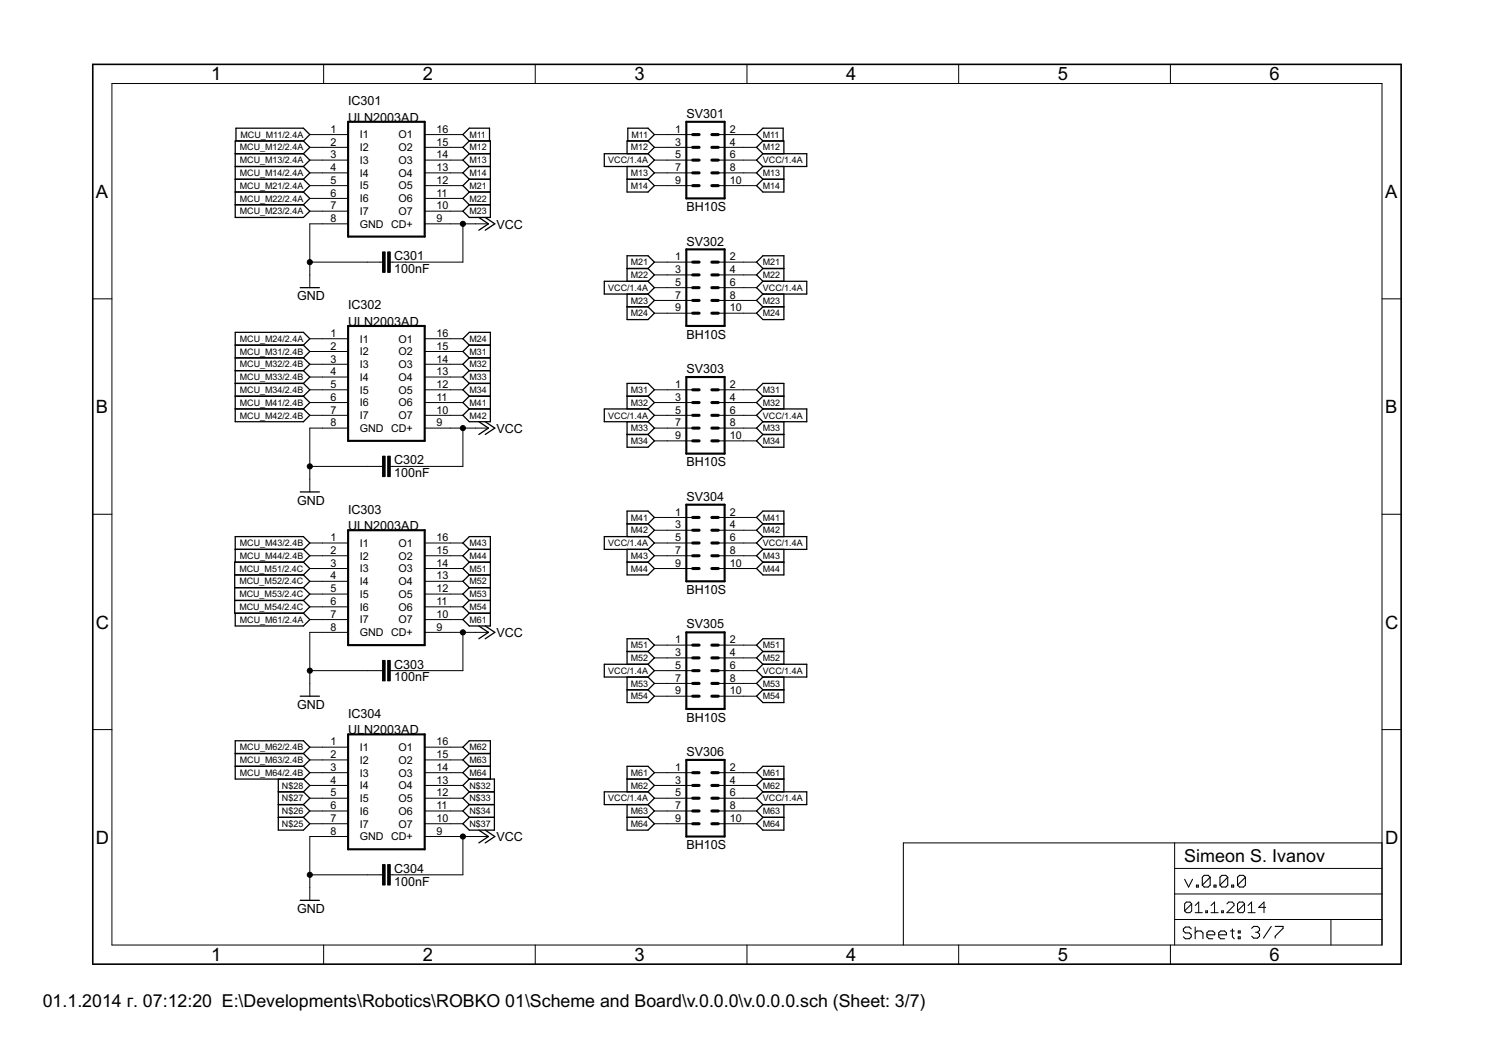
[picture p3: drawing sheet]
<svg xmlns="http://www.w3.org/2000/svg" width="297mm" height="210mm" viewBox="0 0 297 210" stroke-linecap="round" stroke-linejoin="round" font-family="sans-serif">
<g fill="#000" stroke="#000" stroke-width=".25">
<path d="M46.8 28v2.6zM46.8 30.6v2.5zM46.8 33.1v2.6zM46.8 35.7v2.5zM46.9 25.5v2.5zM46.9 28h13.5zM46.9 25.5h13.5zM46.8 30.6h13.6zM46.8 28h13.6zM46.8 33.1h13.6zM46.8 35.7h13.6zM46.8 38.2h13.6z"/>
<path d="M61.6 26.8l-1.2 1.2zM60.4 25.5l1.2 1.3zM61.6 29.3l-1.2 1.3zM60.4 28l1.2 1.3zM61.6 31.9l-1.2 1.2zM60.4 30.6l1.2 1.3zM61.6 34.4l-1.2 1.3zM60.4 33.1l1.2 1.3zM61.6 36.9l-1.2 1.3zM60.4 35.7l1.2 1.2zM61.6 39.5l-1.2 1.2zM60.4 38.2l1.2 1.3z"/>
<path d="M92.1 26.8l1.3-1.3zM92.1 26.8l1.3 1.2zM92.1 29.3l1.3-1.3zM92.1 29.3l1.3 1.3zM92.1 31.9l1.3-1.3zM92.1 31.9l1.3 1.2zM92.1 34.4l1.3-1.3zM92.1 34.4l1.3 1.3zM92.1 36.9l1.3-1.2zM92.1 36.9l1.3 1.3zM92.1 39.5l1.3-1.3zM92.1 39.5l1.3 1.2z"/>
<path d="M93.4 25.5h4zM93.4 28h4zM93.4 28h4.2zM93.4 30.6h4.2zM93.4 33.1h4.2zM93.4 35.7h4.2zM93.4 38.2h4.2zM97.4 25.5v2.5zM97.6 28v2.6zM97.6 30.6v2.5zM97.6 33.1v2.6zM97.6 35.7v2.5z"/>
<path d="M97.6 38.2v2.5zM120.2 30.6v2.5zM124.8 28v2.6zM124.8 33.1v2.6zM124.8 35.7v2.5zM124.9 25.5v2.5zM120.2 33.1h8.7zM120.2 30.6h8.7zM124.9 28h4zM124.9 25.5h4zM124.8 30.6h4.1zM124.8 28h4.1z"/>
<path d="M124.8 35.7h4.1zM124.8 33.1h4.1zM124.8 38.2h4.1zM128.9 33.1l1.3-1.2zM128.9 30.6l1.3 1.3zM130.2 26.8l-1.3 1.2zM128.9 25.5l1.3 1.3zM130.2 29.3l-1.3 1.3zM128.9 28l1.3 1.3zM130.2 34.4l-1.3 1.3zM128.9 33.1l1.3 1.3zM130.2 36.9l-1.3 1.3z"/>
<path d="M128.9 35.7l1.3 1.2zM150.5 31.9l1.3-1.3zM150.5 31.9l1.3 1.2zM150.5 26.8l1.3-1.3zM150.5 26.8l1.3 1.2zM150.5 29.3l1.3-1.3zM150.5 29.3l1.3 1.3zM150.5 34.4l1.3-1.3zM150.5 34.4l1.3 1.3zM150.5 36.9l1.3-1.2zM150.5 36.9l1.3 1.3zM151.8 30.6h8.7z"/>
<path d="M151.8 33.1h8.7zM151.8 25.5h4zM151.8 28h4zM151.8 28h4.2zM151.8 30.6h4.2zM151.8 33.1h4.2zM151.8 35.7h4.2zM151.8 38.2h4.2zM155.8 25.5v2.5zM156 28v2.6zM156 33.1v2.6zM156 35.7v2.5z"/>
<path d="M160.5 30.6v2.5zM46.8 38.2v2.5zM46.8 40.7v2.6zM59.7 57.2h3.8zM46.8 40.7h13.6zM46.8 43.3h13.6zM60.4 43.3l1.2-1.3zM60.4 40.7l1.2 1.3zM92.1 42l1.3-1.3zM92.1 42l1.3 1.3zM93.4 40.7h4.2zM93.4 43.3h4.2z"/>
<path d="M95.3 45.8l1.9-1.3zM96.5 45.8l1.9-1.3zM95.3 43.3l1.9 1.2zM97.6 40.7v2.6zM96.5 43.3l1.9 1.2zM120.2 56v2.5zM124.8 50.9v2.5zM124.8 53.4v2.6zM120.2 58.5h8.7zM120.2 56h8.7zM124.8 53.4h4.1zM124.8 50.9h4.1z"/>
<path d="M124.8 56h4.1zM124.8 58.5h4.1zM130.2 57.2l-1.3 1.3zM128.9 56l1.3 1.2zM130.2 52.2l-1.3 1.2zM128.9 50.9l1.3 1.3zM130.2 54.7l-1.3 1.3zM128.9 53.4l1.3 1.3zM130.2 59.8l-1.3 1.2zM128.9 58.5l1.3 1.3zM150.5 57.2l1.3-1.2zM150.5 57.2l1.3 1.3z"/>
<path d="M150.5 52.2l1.3-1.3zM150.5 52.2l1.3 1.2zM150.5 54.7l1.3-1.3zM150.5 54.7l1.3 1.3zM150.5 59.8l1.3-1.3zM150.5 59.8l1.3 1.2zM151.8 56h8.7zM151.8 58.5h8.7zM151.8 50.9h4.2zM151.8 53.4h4.2zM151.8 56h4.2zM151.8 58.5h4.2z"/>
<path d="M156 50.9v2.5zM156 53.4v2.6zM156 58.5v2.5zM160.5 56v2.5zM46.8 66.1v2.6zM46.8 68.7v2.5zM46.8 71.2v2.5zM46.8 73.7v2.6zM46.8 76.3v2.5zM46.8 68.7h13.6zM46.8 66.1h13.6zM46.8 71.2h13.6z"/>
<path d="M46.8 73.7h13.6zM46.8 76.3h13.6zM46.8 78.8h13.6zM61.6 67.4l-1.2 1.3zM60.4 66.1l1.2 1.3zM61.6 69.9l-1.2 1.3zM60.4 68.7l1.2 1.2zM61.6 72.5l-1.2 1.2zM60.4 71.2l1.2 1.3zM61.6 75l-1.2 1.3zM60.4 73.7l1.2 1.3zM61.6 77.6l-1.2 1.2z"/>
<path d="M60.4 76.3l1.2 1.3zM92.1 72.5l1.3-1.3zM92.1 72.5l1.3 1.2zM92.1 69.9l1.3-1.2zM92.1 69.9l1.3 1.3zM92.1 67.4l1.3-1.3zM92.1 67.4l1.3 1.3zM92.1 75l1.3-1.3zM92.1 75l1.3 1.3zM92.1 77.6l1.3-1.3zM92.1 77.6l1.3 1.2zM93.4 71.2h4.2z"/>
<path d="M93.4 73.7h4.2zM93.4 68.7h4.2zM93.4 66.1h4.2zM93.4 76.3h4.2zM93.4 78.8h4.2zM97.6 71.2v2.5zM97.6 68.7v2.5zM97.6 66.1v2.6zM97.6 73.7v2.6zM97.6 76.3v2.5zM97.6 78.8v2.6zM124.8 58.5v2.5z"/>
<path d="M124.8 76.3v2.5zM124.8 61v2.6zM124.8 61h4.1zM124.8 78.8h4.1zM124.8 76.3h4.1zM124.8 63.6h4.1zM130.2 77.6l-1.3 1.2zM128.9 76.3l1.3 1.3zM130.2 62.3l-1.3 1.3zM128.9 61l1.3 1.3zM150.5 77.6l1.3-1.3zM150.5 77.6l1.3 1.2z"/>
<path d="M150.5 62.3l1.3-1.3zM150.5 62.3l1.3 1.3zM151.8 61h4.2zM151.8 78.8h4.2zM151.8 76.3h4.2zM151.8 63.6h4.2zM156 78.8v2.6zM156 76.3v2.5zM156 61v2.6zM46.8 78.8v2.6zM46.8 81.4v2.5zM59.7 97.9h3.8z"/>
<path d="M46.8 81.4h13.6zM46.8 83.9h13.6zM61.6 80.1l-1.2 1.3zM60.4 78.8l1.2 1.3zM61.6 82.6l-1.2 1.3zM60.4 81.4l1.2 1.2zM92.1 80.1l1.3-1.3zM92.1 80.1l1.3 1.3zM92.1 82.6l1.3-1.2zM92.1 82.6l1.3 1.3zM93.4 81.4h4.2zM93.4 83.9h4.2z"/>
<path d="M95.3 86.4l1.9-1.2zM96.5 86.4l1.9-1.2zM95.3 83.9l1.9 1.3zM97.6 81.4v2.5zM96.5 83.9l1.9 1.3zM120.2 81.4v2.5zM124.8 78.8v2.6zM124.8 83.9v2.5zM124.8 86.4v2.6zM120.2 83.9h8.7zM120.2 81.4h8.7zM124.8 81.4h4.1z"/>
<path d="M124.8 86.4h4.1zM124.8 83.9h4.1zM124.8 89h4.1zM130.2 82.6l-1.3 1.3zM128.9 81.4l1.3 1.2zM130.2 80.1l-1.3 1.3zM128.9 78.8l1.3 1.3zM130.2 85.2l-1.3 1.2zM128.9 83.9l1.3 1.3zM130.2 87.7l-1.3 1.3zM128.9 86.4l1.3 1.3zM150.5 82.6l1.3-1.2z"/>
<path d="M150.5 82.6l1.3 1.3zM150.5 80.1l1.3-1.3zM150.5 80.1l1.3 1.3zM150.5 85.2l1.3-1.3zM150.5 85.2l1.3 1.2zM150.5 87.7l1.3-1.3zM150.5 87.7l1.3 1.3zM151.8 81.4h8.7zM151.8 83.9h8.7zM151.8 81.4h4.2zM151.8 83.9h4.2zM151.8 86.4h4.2z"/>
<path d="M151.8 89h4.2zM156 83.9v2.5zM156 86.4v2.6zM160.5 81.4v2.5zM46.7 111.8v2.6zM46.7 114.4v2.5zM46.7 116.9v2.6zM46.8 106.8v2.5zM46.8 109.3v2.5zM46.8 109.3h13.6zM46.8 106.8h13.6zM46.8 111.8h13.6z"/>
<path d="M46.7 114.4h13.7zM46.7 111.8h13.7zM46.7 116.9h13.7zM46.7 119.5h13.7zM61.6 108l-1.2 1.3zM60.4 106.8l1.2 1.2zM61.6 110.6l-1.2 1.2zM60.4 109.3l1.2 1.3zM61.6 113.1l-1.2 1.3zM60.4 111.8l1.2 1.3zM61.6 115.7l-1.2 1.2zM60.4 114.4l1.2 1.3z"/>
<path d="M61.6 118.2l-1.2 1.3zM60.4 116.9l1.2 1.3zM92.1 108l1.3-1.2zM92.1 108l1.3 1.3zM92.1 110.6l1.3-1.3zM92.1 110.6l1.3 1.2zM92.1 113.1l1.3-1.3zM92.1 113.1l1.3 1.3zM92.1 115.7l1.3-1.3zM92.1 115.7l1.3 1.2zM92.1 118.2l1.3-1.3zM92.1 118.2l1.3 1.3z"/>
<path d="M93.4 106.8h4.2zM93.4 109.3h4.2zM93.4 111.8h4.2zM93.4 114.4h4.2zM93.4 116.9h4.2zM93.4 119.5h4.2zM97.6 106.8v2.5zM97.6 109.3v2.5zM97.6 111.8v2.6zM97.6 114.4v2.5zM97.6 116.9v2.6zM97.6 119.5v2.5z"/>
<path d="M120.2 106.8v2.5zM124.8 101.7v2.5zM124.8 104.2v2.6zM124.8 109.3v2.5zM124.8 111.8v2.6zM120.2 109.3h8.7zM120.2 106.8h8.7zM124.8 104.2h4.1zM124.8 101.7h4.1zM124.8 106.8h4.1zM124.8 111.8h4.1zM124.8 109.3h4.1z"/>
<path d="M124.8 114.4h4.1zM130.2 108l-1.3 1.3zM128.9 106.8l1.3 1.2zM130.2 103l-1.3 1.2zM128.9 101.7l1.3 1.3zM130.2 105.5l-1.3 1.3zM128.9 104.2l1.3 1.3zM130.2 110.6l-1.3 1.2zM128.9 109.3l1.3 1.3zM130.2 113.1l-1.3 1.3zM128.9 111.8l1.3 1.3zM150.5 108l1.3-1.2z"/>
<path d="M150.5 108l1.3 1.3zM150.5 103l1.3-1.3zM150.5 103l1.3 1.2zM150.5 105.5l1.3-1.3zM150.5 105.5l1.3 1.3zM150.5 110.6l1.3-1.3zM150.5 110.6l1.3 1.2zM150.5 113.1l1.3-1.3zM150.5 113.1l1.3 1.3zM151.8 106.8h8.7zM151.8 109.3h8.7zM151.8 101.7h4.2z"/>
<path d="M151.8 104.2h4.2zM151.8 106.8h4.2zM151.8 109.3h4.2zM151.8 111.8h4.2zM151.8 114.4h4.2zM156 101.7v2.5zM156 104.2v2.6zM156 109.3v2.5zM156 111.8v2.6zM160.5 106.8v2.5zM46.7 119.5v2.5zM46.8 122v2.5z"/>
<path d="M59.7 138.5h3.8zM46.7 122h13.7zM46.8 124.5h13.6zM46.8 122h13.6zM61.6 120.7l-1.2 1.3zM60.4 119.5l1.2 1.2zM61.6 123.3l-1.2 1.2zM60.4 122l1.2 1.3zM92.1 120.7l1.3-1.2zM92.1 120.7l1.3 1.3zM92.1 123.3l1.3-1.3zM92.1 123.3l1.3 1.2z"/>
<path d="M93.4 122h4.2zM93.4 124.5h4.2zM95.3 127.1l1.9-1.3zM96.5 127.1l1.9-1.3zM95.3 124.5l1.9 1.3zM97.6 122v2.5zM96.5 124.5l1.9 1.3zM120.2 132.2v2.5zM124.8 127.1v2.5zM124.8 129.6v2.6zM124.8 134.7v2.5zM124.8 137.2v2.6z"/>
<path d="M120.2 134.7h8.7zM120.2 132.2h8.7zM124.8 129.6h4.1zM124.8 127.1h4.1zM124.8 132.2h4.1zM124.8 137.2h4.1zM124.8 134.7h4.1zM124.8 139.8h4.1zM130.2 133.4l-1.3 1.3zM128.9 132.2l1.3 1.2zM130.2 128.4l-1.3 1.2zM128.9 127.1l1.3 1.3z"/>
<path d="M130.2 130.9l-1.3 1.3zM128.9 129.6l1.3 1.3zM130.2 136l-1.3 1.2zM128.9 134.7l1.3 1.3zM130.2 138.5l-1.3 1.3zM128.9 137.2l1.3 1.3zM150.5 133.4l1.3-1.2zM150.5 133.4l1.3 1.3zM150.5 128.4l1.3-1.3zM150.5 128.4l1.3 1.2zM150.5 130.9l1.3-1.3zM150.5 130.9l1.3 1.3z"/>
<path d="M150.5 136l1.3-1.3zM150.5 136l1.3 1.2zM150.5 138.5l1.3-1.3zM150.5 138.5l1.3 1.3zM151.8 132.2h8.7zM151.8 134.7h8.7zM151.8 127.1h4.2zM151.8 129.6h4.2zM151.8 132.2h4.2zM151.8 134.7h4.2zM151.8 137.2h4.2zM151.8 139.8h4.2z"/>
<path d="M156 127.1v2.5zM156 129.6v2.6zM156 134.7v2.5zM156 137.2v2.6zM160.5 132.2v2.5zM46.8 152.5v2.5zM46.8 149.9v2.6zM46.8 147.4v2.5zM55.4 155v2.5zM55.4 157.5h5zM55.4 155h5zM46.8 155h13.6z"/>
<path d="M46.8 152.5h13.6zM46.8 149.9h13.6zM46.8 147.4h13.6zM61.6 158.8l-1.2 1.3zM60.4 157.5l1.2 1.3zM61.6 156.3l-1.2 1.2zM60.4 155l1.2 1.3zM61.6 153.7l-1.2 1.3zM60.4 152.5l1.2 1.2zM61.6 151.2l-1.2 1.3zM60.4 149.9l1.2 1.3zM61.6 148.7l-1.2 1.2z"/>
<path d="M60.4 147.4l1.2 1.3zM92.1 148.7l1.3-1.3zM92.1 148.7l1.3 1.2zM92.1 151.2l1.3-1.3zM92.1 151.2l1.3 1.3zM92.1 153.7l1.3-1.2zM92.1 153.7l1.3 1.3zM92.1 156.3l1.3-1.3zM92.1 156.3l1.3 1.2zM92.1 158.8l1.3-1.3zM92.1 158.8l1.3 1.3zM93.4 147.4h4.2z"/>
<path d="M93.4 149.9h4.2zM93.4 152.5h4.2zM93.4 155h4.2zM93.4 155h5zM93.4 157.5h5zM97.6 147.4v2.5zM97.6 149.9v2.6zM97.6 152.5v2.5zM98.4 155v2.5zM98.4 157.5v2.6zM124.8 152.5v2.5zM124.8 155v2.5z"/>
<path d="M120.2 157.5h8.7zM124.8 155h4.1zM124.8 152.5h4.1zM124.8 157.5h4.1zM130.2 158.8l-1.3 1.3zM128.9 157.5l1.3 1.3zM130.2 153.7l-1.3 1.3zM128.9 152.5l1.3 1.2zM130.2 156.3l-1.3 1.2zM128.9 155l1.3 1.3zM150.5 158.8l1.3-1.3zM150.5 158.8l1.3 1.3z"/>
<path d="M150.5 153.7l1.3-1.2zM150.5 153.7l1.3 1.3zM150.5 156.3l1.3-1.3zM150.5 156.3l1.3 1.2zM151.8 157.5h8.7zM151.8 152.5h4.2zM151.8 155h4.2zM151.8 157.5h4.2zM156 152.5v2.5zM156 155v2.5zM160.5 157.5v2.6zM55.4 162.6v2.6z"/>
<path d="M55.4 160.1v2.5zM55.4 157.5v2.6zM59.7 179.1h3.8zM55.4 165.2h5zM55.4 162.6h5zM55.4 160.1h5zM61.6 163.9l-1.2 1.3zM60.4 162.6l1.2 1.3zM61.6 161.4l-1.2 1.2zM60.4 160.1l1.2 1.3zM92.1 161.4l1.3-1.3zM92.1 161.4l1.3 1.2z"/>
<path d="M92.1 163.9l1.3-1.3zM92.1 163.9l1.3 1.3zM93.4 160.1h5zM93.4 162.6h5zM93.4 165.2h5zM95.3 167.7l1.9-1.3zM96.5 167.7l1.9-1.3zM95.3 165.2l1.9 1.2zM98.4 160.1v2.5zM98.4 162.6v2.6zM96.5 165.2l1.9 1.2zM120.2 157.5v2.6z"/>
<path d="M124.8 160.1v2.5zM124.8 162.6v2.6zM120.2 160.1h8.7zM124.8 162.6h4.1zM124.8 160.1h4.1zM124.8 165.2h4.1zM130.2 161.4l-1.3 1.2zM128.9 160.1l1.3 1.3zM130.2 163.9l-1.3 1.3zM128.9 162.6l1.3 1.3zM150.5 161.4l1.3-1.3zM150.5 161.4l1.3 1.2z"/>
<path d="M150.5 163.9l1.3-1.3zM150.5 163.9l1.3 1.3zM151.8 160.1h8.7zM151.8 160.1h4.2zM151.8 162.6h4.2zM151.8 165.2h4.2zM156 160.1v2.5zM156 162.6v2.6z"/>
</g>
<g fill="#000" stroke="#000" stroke-width=".2">
<path d="M22.3 16.6v171.4zM64.4 12.8v3.8zM106.5 12.8v3.8zM148.6 12.8v3.8zM190.7 12.8v3.8zM232.9 12.8v3.8zM22.3 16.6h252.7zM61.6 29.3h2.6zM61.6 31.9h2.6zM61.6 34.4h2.6zM61.6 36.9h2.6zM61.6 39.5h2.6z"/>
<path d="M64.2 26.8h5.1zM64.2 29.3h5.1zM64.2 31.9h5.1zM64.2 34.4h5.1zM64.2 36.9h5.1zM64.2 39.5h5.1zM61.6 26.8h2.6zM84.5 26.8h5.1zM84.5 29.3h5.1zM84.5 31.9h5.1zM84.5 34.4h5.1zM84.5 36.9h5.1z"/>
<path d="M84.5 39.5h5.1zM89.6 26.8h2.5zM89.6 29.3h2.5zM89.6 31.9h2.5zM89.6 34.4h2.5zM89.6 36.9h2.5zM89.6 39.5h2.5zM130.2 31.9h2.5zM130.2 26.8h2.5zM130.2 29.3h2.5zM130.2 34.4h2.5zM130.2 36.9h2.5z"/>
<path d="M132.7 26.8h5.1zM132.7 29.3h5.1zM132.7 31.9h5.1zM132.7 34.4h5.1zM132.7 36.9h5.1zM142.9 26.8h5.1zM142.9 29.3h5.1zM142.9 31.9h5.1zM142.9 34.4h5.1zM142.9 36.9h5.1zM148 31.9h2.5zM148 26.8h2.5z"/>
<path d="M148 29.3h2.5zM148 34.4h2.5zM148 36.9h2.5zM18.5 59.5h3.8zM61.6 54.7v2.5zM61.6 52.2v2.5zM61.6 44.5v7.7zM61.6 44.5h2.6zM61.6 42h2.6zM64.2 42h5.1zM64.2 44.5h5.1zM73.1 52.2h2.5z"/>
<path d="M61.6 52.2h11.5zM75.6 52.2h.5zM77.6 52.2h.5zM78.1 52.2h2.6zM80.7 52.2h11.4zM84.5 42h5.1zM84.5 44.5h5.1zM89.6 44.5h2.5zM92.1 44.5v7.7zM89.6 42h2.5zM94.6 44.5h2.6zM92.1 44.5h2.5z"/>
<path d="M130.2 57.2h2.5zM130.2 52.2h2.5zM130.2 54.7h2.5zM130.2 59.8h2.5zM132.7 52.2h5.1zM132.7 54.7h5.1zM132.7 57.2h5.1zM132.7 59.8h5.1zM142.9 52.2h5.1zM142.9 54.7h5.1zM142.9 57.2h5.1zM142.9 59.8h5.1z"/>
<path d="M148 57.2h2.5zM148 52.2h2.5zM148 54.7h2.5zM148 59.8h2.5zM275 59.5h3.8zM61.6 67.4h2.6zM61.6 69.9h2.6zM61.6 72.5h2.6zM61.6 75h2.6zM61.6 77.6h2.6zM64.2 67.4h5.1zM64.2 69.9h5.1z"/>
<path d="M64.2 72.5h5.1zM64.2 75h5.1zM64.2 77.6h5.1zM84.5 67.4h5.1zM84.5 69.9h5.1zM84.5 72.5h5.1zM84.5 75h5.1zM84.5 77.6h5.1zM89.6 72.5h2.5zM89.6 69.9h2.5zM89.6 67.4h2.5zM89.6 75h2.5z"/>
<path d="M89.6 77.6h2.5zM130.2 77.6h2.5zM130.2 62.3h2.5zM132.7 62.3h5.1zM132.7 77.6h5.1zM142.9 62.3h5.1zM142.9 77.6h5.1zM148 77.6h2.5zM148 62.3h2.5zM61.6 95.3v2.6zM61.6 92.8v2.5zM61.6 85.2v7.6z"/>
<path d="M61.6 85.2h2.6zM61.6 80.1h2.6zM61.6 82.6h2.6zM64.2 80.1h5.1zM64.2 82.6h5.1zM64.2 85.2h5.1zM73.1 92.8h2.5zM61.6 92.8h11.5zM75.6 92.8h.5zM77.6 92.8h.5zM78.1 92.8h2.6zM80.7 92.8h11.4z"/>
<path d="M84.5 80.1h5.1zM84.5 82.6h5.1zM84.5 85.2h5.1zM89.6 85.2h2.5zM92.1 85.2v7.6zM89.6 80.1h2.5zM89.6 82.6h2.5zM94.6 85.2h2.6zM92.1 85.2h2.5zM130.2 82.6h2.5zM130.2 80.1h2.5zM130.2 85.2h2.5z"/>
<path d="M130.2 87.7h2.5zM132.7 80.1h5.1zM132.7 82.6h5.1zM132.7 85.2h5.1zM132.7 87.7h5.1zM142.9 80.1h5.1zM142.9 82.6h5.1zM142.9 85.2h5.1zM142.9 87.7h5.1zM148 82.6h2.5zM148 80.1h2.5zM148 85.2h2.5z"/>
<path d="M148 87.7h2.5zM18.5 102.3h3.8zM61.6 108h2.6zM61.6 110.6h2.6zM61.6 113.1h2.6zM61.6 115.7h2.6zM61.6 118.2h2.6zM64.2 108h5.1zM64.2 110.6h5.1zM64.2 113.1h5.1zM64.2 115.7h5.1zM64.2 118.2h5.1z"/>
<path d="M84.5 108h5.1zM84.5 110.6h5.1zM84.5 113.1h5.1zM84.5 115.7h5.1zM84.5 118.2h5.1zM89.6 108h2.5zM89.6 110.6h2.5zM89.6 113.1h2.5zM89.6 115.7h2.5zM89.6 118.2h2.5zM130.2 108h2.5zM130.2 103h2.5z"/>
<path d="M130.2 105.5h2.5zM130.2 110.6h2.5zM130.2 113.1h2.5zM132.7 103h5.1zM132.7 105.5h5.1zM132.7 108h5.1zM132.7 110.6h5.1zM132.7 113.1h5.1zM142.9 103h5.1zM142.9 105.5h5.1zM142.9 108h5.1zM142.9 110.6h5.1z"/>
<path d="M142.9 113.1h5.1zM148 108h2.5zM148 103h2.5zM148 105.5h2.5zM148 110.6h2.5zM148 113.1h2.5zM275 102.3h3.8zM61.6 136v2.5zM61.6 133.4v2.6zM61.6 125.8v7.6zM61.6 125.8h2.6zM61.6 120.7h2.6z"/>
<path d="M61.6 123.3h2.6zM64.2 120.7h5.1zM64.2 123.3h5.1zM64.2 125.8h5.1zM73.1 133.4h2.5zM61.6 133.4h11.5zM75.6 133.4h.5zM77.6 133.4h.5zM78.1 133.4h2.6zM80.7 133.4h11.4zM84.5 120.7h5.1zM84.5 123.3h5.1z"/>
<path d="M84.5 125.8h5.1zM89.6 125.8h2.5zM92.1 125.8v7.6zM89.6 120.7h2.5zM89.6 123.3h2.5zM94.6 125.8h2.6zM92.1 125.8h2.5zM130.2 133.4h2.5zM130.2 128.4h2.5zM130.2 130.9h2.5zM130.2 136h2.5zM130.2 138.5h2.5z"/>
<path d="M132.7 128.4h5.1zM132.7 130.9h5.1zM132.7 133.4h5.1zM132.7 136h5.1zM132.7 138.5h5.1zM142.9 128.4h5.1zM142.9 130.9h5.1zM142.9 133.4h5.1zM142.9 136h5.1zM142.9 138.5h5.1zM148 133.4h2.5zM148 128.4h2.5z"/>
<path d="M148 130.9h2.5zM148 136h2.5zM148 138.5h2.5zM18.5 145.2h3.8zM61.6 158.8h2.6zM61.6 156.3h2.6zM61.6 153.7h2.6zM61.6 151.2h2.6zM61.6 148.7h2.6zM64.2 148.7h5.1zM64.2 151.2h5.1zM64.2 153.7h5.1z"/>
<path d="M64.2 156.3h5.1zM64.2 158.8h5.1zM84.5 148.7h5.1zM84.5 151.2h5.1zM84.5 153.7h5.1zM84.5 156.3h5.1zM84.5 158.8h5.1zM89.6 148.7h2.5zM89.6 151.2h2.5zM89.6 153.7h2.5zM89.6 156.3h2.5zM89.6 158.8h2.5z"/>
<path d="M130.2 158.8h2.5zM130.2 153.7h2.5zM130.2 156.3h2.5zM132.7 153.7h5.1zM132.7 156.3h5.1zM132.7 158.8h5.1zM142.9 153.7h5.1zM142.9 156.3h5.1zM142.9 158.8h5.1zM148 158.8h2.5zM148 153.7h2.5zM148 156.3h2.5z"/>
<path d="M275 145.2h3.8zM61.6 176.6v2.5zM61.6 174.1v2.5zM61.6 166.4v7.7zM61.6 166.4h2.6zM61.6 163.9h2.6zM61.6 161.4h2.6zM64.2 161.4h5.1zM64.2 163.9h5.1zM64.2 166.4h5.1zM73.1 174.1h2.5zM61.6 174.1h11.5z"/>
<path d="M75.6 174.1h.5zM77.6 174.1h.5zM78.1 174.1h2.6zM80.7 174.1h11.4zM84.5 161.4h5.1zM84.5 163.9h5.1zM84.5 166.4h5.1zM89.6 166.4h2.5zM92.1 166.4v7.7zM89.6 161.4h2.5zM89.6 163.9h2.5zM94.6 166.4h2.6z"/>
<path d="M92.1 166.4h2.5zM130.2 161.4h2.5zM130.2 163.9h2.5zM132.7 161.4h5.1zM132.7 163.9h5.1zM142.9 161.4h5.1zM142.9 163.9h5.1zM148 161.4h2.5zM148 163.9h2.5zM179.7 167.7h54zM233.7 167.7h41.3zM233.7 177.9h41.3z"/>
<path d="M233.7 172.8v5.1zM233.7 172.8h41.3zM233.7 167.7v5.1zM236 179.5l-.3 .3zM236 179.5h.7zM236.7 179.5l.4 .3zM237.1 179.8v1.4zM238.5 179.5v2.1zM241.6 179.5v2.1zM244.5 179.5l-.4 .3zM244.5 179.5h.7zM245.2 179.5l.3 .3z"/>
<path d="M246.5 179.5l-.3 .3zM246.5 179.5h.8zM247.3 179.5l.3 .3zM247.6 179.8v1.4zM249 179.5v2.1zM251.5 179.5l-1.1 1zM275 172.8v5.1zM275 167.7v5.1zM22.3 188h252.7zM64.4 188v3.8zM106.5 188v3.8zM148.6 188v3.8z"/>
<path d="M179.7 167.7v20.3zM190.7 188v3.8zM232.9 188v3.8zM233.7 182.9v5.1zM233.7 177.9v5zM235.7 179.8v1.4zM235.7 181.2l1.4-1.4zM235.7 181.2l.3 .4zM236 181.6h.7zM237.1 181.2l-.4 .4zM237.8 180.2l.7-.7zM237.8 181.6h1.4z"/>
<path d="M239.9 181.2v.4zM239.9 181.2h.3zM240.2 181.2v.4zM239.9 181.6h.3zM240.9 180.2l.7-.7zM240.9 181.6h1.5zM243.1 181.2v.4zM243.1 181.2h.3zM243.4 181.2v.4zM243.1 181.6h.3zM244.1 181.6l1.4-1.4zM244.1 181.6h1.4z"/>
<path d="M245.5 179.8v.4zM246.2 179.8v1.4zM246.2 181.2l1.4-1.4zM246.2 181.2l.3 .4zM246.5 181.6h.8zM247.6 181.2l-.3 .4zM248.3 180.2l.7-.7zM248.3 181.6h1.4zM250.4 180.5h1.4zM251.5 179.5v2.1zM264.8 182.9v5.1zM264.8 182.9h10.2z"/>
<path d="M233.7 182.9h31.1zM275 182.9v5.1zM275 177.9v5zM275 16.6v171.4z"/>
<circle cx="61.6" cy="52.2" r=".51"/>
<circle cx="92.1" cy="44.5" r=".51"/>
<circle cx="61.6" cy="92.8" r=".51"/>
<circle cx="92.1" cy="85.2" r=".51"/>
<circle cx="61.6" cy="133.4" r=".51"/>
<circle cx="92.1" cy="125.8" r=".51"/>
<circle cx="61.6" cy="174.1" r=".51"/>
<circle cx="92.1" cy="166.4" r=".51"/>
</g>
<g fill="#000" stroke="#000" stroke-width=".21">
<path d="M235.7 174.9l.8 1.6zM237.3 174.9l-.8 1.6zM238 176.1v.4zM238 176.1h.4zM238.4 176.1v.4zM238 176.5h.4zM239.2 174.5v1.6zM239.2 174.5l.4-.3zM239.2 176.1l1.6-1.6zM239.6 174.2h.8zM239.2 176.1l.4 .4zM240.4 174.2l.4 .3z"/>
<path d="M239.6 176.5h.8zM240.8 174.5v1.6zM240.4 176.5l.4-.4zM241.5 176.1v.4zM241.5 176.1h.4zM241.9 176.1v.4zM241.5 176.5h.4zM242.7 174.5v1.6zM242.7 174.5l.4-.3zM244.3 174.5l-1.6 1.6zM243.1 174.2h.8zM242.7 176.1l.4 .4z"/>
<path d="M243.9 174.2l.4 .3zM243.1 176.5h.8zM244.3 174.5v1.6zM244.3 176.1l-.4 .4zM245 176.1v.4zM245 176.1h.4zM245.4 176.1v.4zM245 176.5h.4zM246.2 174.5v1.6zM246.2 174.5l.4-.3zM246.2 176.1l1.6-1.6zM246.6 174.2h.8z"/>
<path d="M246.2 176.1l.4 .4zM247.4 174.2l.4 .3zM246.6 176.5h.8zM247.8 174.5v1.6zM247.8 176.1l-.4 .4zM235.4 184.8v.4zM235.4 185.2l.4 .4zM235.4 184.8l.4-.4zM235.8 185.6h.8zM235.4 186.4l.4 .4zM235.8 184.4h.8zM236.6 185.6l.4 .4z"/>
<path d="M235.8 186.8h.8zM236.6 184.4l.4 .4zM237 186v.4zM237 186.4l-.4 .4zM237.8 184.4v2.4zM237.8 185.6l.4-.4zM238.2 185.2h.8zM239 185.2l.3 .4zM239.3 185.6v1.2zM240.1 185.6v.8zM240.1 185.6l.4-.4zM240.1 186.4l.4 .4z"/>
<path d="M240.5 185.2h.8zM240.5 186.8h.8zM241.3 185.2l.4 .4zM241.7 185.6v.4zM240.1 186h1.6zM242.5 185.6v.8zM242.5 185.6l.3-.4zM242.5 186.4l.3 .4zM242.8 185.2h.8zM242.8 186.8h.8zM243.6 185.2l.4 .4zM244 185.6v.4z"/>
<path d="M242.5 186h1.5zM244.8 185.2h.8zM245.2 184.8v1.6zM245.2 186.4l.4 .4zM246.4 185.2h.3zM246.4 185.2v.4zM246.4 186.4h.3zM246.4 186.4v.4zM246.7 185.2v.4zM246.4 185.6h.3zM246.7 186.4v.4zM246.4 186.8h.3z"/>
<path d="M249 184.7l.4-.4zM249.4 184.3h.8zM249 186.3l.4 .3zM250.2 184.3l.4 .4zM249.8 185.5h.4zM250.2 185.5l.4 .4zM249.4 186.6h.8zM250.6 184.7v.4zM250.2 185.5l.4-.4zM250.6 185.9v.4zM250.2 186.6l.4-.3zM252.9 184.3l-1.5 2.3z"/>
<path d="M253.7 184.3h1.6zM253.7 186.3v.3zM255.3 184.3v.4zM255.3 184.7l-1.6 1.6z"/>
</g>
<path d="M18.5 12.8v179zM18.5 12.8h260.3zM18.5 191.8h260.3zM278.8 12.8v179z" fill="#000" stroke="#000" stroke-width=".32"/>
<g fill="#000" stroke="#000" stroke-width=".42">
<path d="M69.3 24.2h15.2zM69.3 24.2v22.9zM136.5 24.2h7.7zM136.5 24.2v15.3zM144.2 24.2v15.3zM136.5 39.5h7.7zM84.5 24.2v22.9zM69.3 47.1h15.2zM136.5 49.6h7.7zM136.5 49.6v15.3zM69.3 64.9h15.2zM69.3 64.9v22.8z"/>
<path d="M136.5 75h7.7zM136.5 75v15.3zM144.2 49.6v15.3zM136.5 64.9h7.7zM84.5 64.9v22.8zM69.3 87.7h15.2zM144.2 75v15.3zM136.5 90.3h7.7zM69.3 105.5h15.2zM69.3 105.5v22.9zM136.5 100.4h7.7zM136.5 100.4v15.3z"/>
<path d="M144.2 100.4v15.3zM136.5 115.7h7.7zM84.5 105.5v22.9zM69.3 128.4h15.2zM136.5 125.8h7.7zM136.5 125.8v15.3zM69.3 146.1h15.2zM69.3 146.1v22.9zM136.5 151.2h7.7zM136.5 151.2v15.2zM144.2 125.8v15.3zM136.5 141.1h7.7z"/>
<path d="M84.5 146.1v22.9zM69.3 169h15.2zM144.2 151.2v15.2zM136.5 166.4h7.7z"/>
</g>
<path d="M76.1 50.1h.5v4.1h-.5zM77.1 50.1h.5v4.1h-.5zM76.1 90.8h.5v4h-.5zM77.1 90.8h.5v4h-.5zM76.1 131.4h.5v4.1h-.5zM77.1 131.4h.5v4.1h-.5zM76.1 172h.5v4.1h-.5zM77.1 172h.5v4.1h-.5z" fill="#000" stroke="#000" stroke-width=".2"/>
<g fill="#000" stroke="#000" stroke-width=".61">
<path d="M137.8 36.9h1.3zM137.8 34.4h1.3zM137.8 31.9h1.3zM137.8 29.3h1.3zM137.8 26.8h1.3zM141.6 36.9h1.3zM141.6 34.4h1.3zM141.6 31.9h1.3zM141.6 29.3h1.3zM141.6 26.8h1.3zM137.8 59.8h1.3zM137.8 57.2h1.3z"/>
<path d="M137.8 54.7h1.3zM137.8 52.2h1.3zM141.6 59.8h1.3zM141.6 57.2h1.3zM141.6 54.7h1.3zM141.6 52.2h1.3zM137.8 62.3h1.3zM137.8 77.6h1.3zM141.6 62.3h1.3zM141.6 77.6h1.3zM137.8 87.7h1.3zM137.8 85.2h1.3z"/>
<path d="M137.8 82.6h1.3zM137.8 80.1h1.3zM141.6 87.7h1.3zM141.6 85.2h1.3zM141.6 82.6h1.3zM141.6 80.1h1.3zM137.8 113.1h1.3zM137.8 110.6h1.3zM137.8 108h1.3zM137.8 105.5h1.3zM137.8 103h1.3zM141.6 113.1h1.3z"/>
<path d="M141.6 110.6h1.3zM141.6 108h1.3zM141.6 105.5h1.3zM141.6 103h1.3zM137.8 138.5h1.3zM137.8 136h1.3zM137.8 133.4h1.3zM137.8 130.9h1.3zM137.8 128.4h1.3zM141.6 138.5h1.3zM141.6 136h1.3zM141.6 133.4h1.3z"/>
<path d="M141.6 130.9h1.3zM141.6 128.4h1.3zM137.8 158.8h1.3zM137.8 156.3h1.3zM137.8 153.7h1.3zM141.6 158.8h1.3zM141.6 156.3h1.3zM141.6 153.7h1.3zM137.8 163.9h1.3zM137.8 161.4h1.3zM141.6 163.9h1.3zM141.6 161.4h1.3z"/>
</g>
<g font-size="4.1">
<text x="42" y="16">1</text>
<text x="84.1" y="16">2</text>
<text x="126.3" y="16">3</text>
<text x="168.4" y="16">4</text>
<text x="210.5" y="16">5</text>
<text x="252.6" y="16">6</text>
<text x="19.1" y="39.3">A</text>
<text x="275.6" y="39.3">A</text>
<text x="19.1" y="82.2">B</text>
<text x="275.6" y="82.2">B</text>
<text x="19.1" y="125">C</text>
<text x="275.6" y="125">C</text>
<text x="19.1" y="167.9">D</text>
<text x="275.6" y="167.9">D</text>
<text x="42" y="191.2">1</text>
<text x="84.1" y="191.2">2</text>
<text x="126.3" y="191.2">3</text>
<text x="168.4" y="191.2">4</text>
<text x="210.5" y="191.2">5</text>
<text x="252.6" y="191.2">6</text>
</g>
<g font-size="4">
<text x="235.6" y="171.5">Simeon S. Ivanov</text>
<text x="8.5" y="200.4">01.1.2014 г. 07:12:20 E:\Developments\Robotics\ROBKO 01\Scheme and Board\v.0.0.0\v.0.0.0.sch (Sheet: 3/7)</text>
</g>
<g font-size="2.8">
<text x="69.2" y="20.9">IC301</text>
<text x="136.5" y="23.5">SV301</text>
<text x="69.2" y="24.2">ULN2003AD</text>
<text x="98.8" y="45.5">VCC</text>
<text x="136.5" y="42">BH10S</text>
<text x="78.4" y="51.8">C301</text>
<text x="136.5" y="48.9">SV302</text>
<text x="59.1" y="59.8">GND</text>
<text x="78.4" y="54.3">100nF</text>
<text x="69.2" y="64.9">ULN2003AD</text>
<text x="69.2" y="61.6">IC302</text>
<text x="136.5" y="67.4">BH10S</text>
<text x="136.5" y="74.3">SV303</text>
<text x="98.8" y="86.1">VCC</text>
<text x="78.4" y="95">100nF</text>
<text x="78.4" y="92.4">C302</text>
<text x="136.5" y="92.8">BH10S</text>
<text x="59.1" y="100.4">GND</text>
<text x="136.5" y="99.7">SV304</text>
<text x="69.2" y="105.5">ULN2003AD</text>
<text x="69.2" y="102.2">IC303</text>
<text x="136.5" y="118.2">BH10S</text>
<text x="136.5" y="125">SV305</text>
<text x="98.8" y="126.8">VCC</text>
<text x="78.4" y="135.6">100nF</text>
<text x="78.4" y="133">C303</text>
<text x="59.1" y="141">GND</text>
<text x="69.2" y="142.8">IC304</text>
<text x="136.5" y="143.6">BH10S</text>
<text x="69.2" y="146.1">ULN2003AD</text>
<text x="136.5" y="150.4">SV306</text>
<text x="98.8" y="167.4">VCC</text>
<text x="78.4" y="173.7">C304</text>
<text x="136.5" y="169">BH10S</text>
<text x="78.4" y="176.2">100nF</text>
<text x="59.1" y="181.7">GND</text>
</g>
<g font-size="2.4">
<text x="65.7" y="26.4">1</text>
<text x="65.7" y="29">2</text>
<text x="71.6" y="27.5">I1</text>
<text x="79.3" y="27.5">O1</text>
<text x="86.8" y="26.4">16</text>
<text x="86.8" y="29">15</text>
<text x="134.3" y="26.4">1</text>
<text x="134.3" y="29">3</text>
<text x="145.2" y="26.4">2</text>
<text x="145.2" y="29">4</text>
<text x="65.7" y="31.5">3</text>
<text x="65.7" y="34">4</text>
<text x="71.6" y="30.1">I2</text>
<text x="71.6" y="32.6">I3</text>
<text x="71.6" y="35.1">I4</text>
<text x="79.3" y="30.1">O2</text>
<text x="79.3" y="32.6">O3</text>
<text x="79.3" y="35.1">O4</text>
<text x="86.8" y="31.5">14</text>
<text x="86.8" y="34">13</text>
<text x="134.3" y="31.5">5</text>
<text x="134.3" y="34">7</text>
<text x="145.2" y="31.5">6</text>
<text x="145.2" y="34">8</text>
<text x="65.7" y="36.6">5</text>
<text x="65.7" y="39.1">6</text>
<text x="65.7" y="41.6">7</text>
<text x="71.6" y="37.7">I5</text>
<text x="71.6" y="40.2">I6</text>
<text x="79.3" y="37.7">O5</text>
<text x="79.3" y="40.2">O6</text>
<text x="86.8" y="36.6">12</text>
<text x="86.8" y="39.1">11</text>
<text x="86.8" y="41.6">10</text>
<text x="134.3" y="36.6">9</text>
<text x="145.2" y="36.6">10</text>
<text x="65.7" y="44.2">8</text>
<text x="71.6" y="42.8">I7</text>
<text x="71.6" y="45.3">GND CD+</text>
<text x="79.3" y="42.8">O7</text>
<text x="86.8" y="44.2">9</text>
<text x="134.3" y="51.8">1</text>
<text x="145.2" y="51.8">2</text>
<text x="134.3" y="54.3">3</text>
<text x="134.3" y="56.9">5</text>
<text x="134.3" y="59.4">7</text>
<text x="145.2" y="54.3">4</text>
<text x="145.2" y="56.9">6</text>
<text x="145.2" y="59.4">8</text>
<text x="134.3" y="62">9</text>
<text x="145.2" y="62">10</text>
<text x="65.7" y="67">1</text>
<text x="65.7" y="69.6">2</text>
<text x="71.6" y="68.2">I1</text>
<text x="71.6" y="70.7">I2</text>
<text x="79.3" y="68.2">O1</text>
<text x="79.3" y="70.7">O2</text>
<text x="86.8" y="67">16</text>
<text x="86.8" y="69.6">15</text>
<text x="65.7" y="72.1">3</text>
<text x="65.7" y="74.7">4</text>
<text x="65.7" y="77.2">5</text>
<text x="71.6" y="73.2">I3</text>
<text x="71.6" y="75.8">I4</text>
<text x="79.3" y="73.2">O3</text>
<text x="79.3" y="75.8">O4</text>
<text x="86.8" y="72.1">14</text>
<text x="86.8" y="74.7">13</text>
<text x="86.8" y="77.2">12</text>
<text x="134.3" y="77.2">1</text>
<text x="145.2" y="77.2">2</text>
<text x="65.7" y="79.7">6</text>
<text x="65.7" y="82.3">7</text>
<text x="71.6" y="78.3">I5</text>
<text x="71.6" y="80.9">I6</text>
<text x="71.6" y="83.4">I7</text>
<text x="79.3" y="78.3">O5</text>
<text x="79.3" y="80.9">O6</text>
<text x="79.3" y="83.4">O7</text>
<text x="86.8" y="79.7">11</text>
<text x="86.8" y="82.3">10</text>
<text x="134.3" y="79.7">3</text>
<text x="134.3" y="82.3">5</text>
<text x="145.2" y="79.7">4</text>
<text x="145.2" y="82.3">6</text>
<text x="65.7" y="84.8">8</text>
<text x="71.6" y="85.9">GND CD+</text>
<text x="86.8" y="84.8">9</text>
<text x="134.3" y="84.8">7</text>
<text x="134.3" y="87.4">9</text>
<text x="145.2" y="84.8">8</text>
<text x="145.2" y="87.4">10</text>
<text x="65.7" y="107.7">1</text>
<text x="86.8" y="107.7">16</text>
<text x="134.3" y="102.6">1</text>
<text x="134.3" y="105.1">3</text>
<text x="134.3" y="107.7">5</text>
<text x="145.2" y="102.6">2</text>
<text x="145.2" y="105.1">4</text>
<text x="145.2" y="107.7">6</text>
<text x="65.7" y="110.2">2</text>
<text x="65.7" y="112.8">3</text>
<text x="71.6" y="108.8">I1</text>
<text x="71.6" y="111.3">I2</text>
<text x="71.6" y="113.9">I3</text>
<text x="79.3" y="108.8">O1</text>
<text x="79.3" y="111.3">O2</text>
<text x="79.3" y="113.9">O3</text>
<text x="86.8" y="110.2">15</text>
<text x="86.8" y="112.8">14</text>
<text x="134.3" y="110.2">7</text>
<text x="134.3" y="112.8">9</text>
<text x="145.2" y="110.2">8</text>
<text x="145.2" y="112.8">10</text>
<text x="65.7" y="115.3">4</text>
<text x="65.7" y="117.8">5</text>
<text x="71.6" y="116.4">I4</text>
<text x="71.6" y="119">I5</text>
<text x="79.3" y="116.4">O4</text>
<text x="79.3" y="119">O5</text>
<text x="86.8" y="115.3">13</text>
<text x="86.8" y="117.8">12</text>
<text x="65.7" y="120.4">6</text>
<text x="65.7" y="122.9">7</text>
<text x="65.7" y="125.5">8</text>
<text x="71.6" y="121.5">I6</text>
<text x="71.6" y="124">I7</text>
<text x="79.3" y="121.5">O6</text>
<text x="79.3" y="124">O7</text>
<text x="86.8" y="120.4">11</text>
<text x="86.8" y="122.9">10</text>
<text x="86.8" y="125.5">9</text>
<text x="71.6" y="126.6">GND CD+</text>
<text x="134.3" y="128">1</text>
<text x="134.3" y="130.5">3</text>
<text x="145.2" y="128">2</text>
<text x="145.2" y="130.5">4</text>
<text x="134.3" y="133.1">5</text>
<text x="134.3" y="135.6">7</text>
<text x="145.2" y="133.1">6</text>
<text x="145.2" y="135.6">8</text>
<text x="134.3" y="138.1">9</text>
<text x="145.2" y="138.1">10</text>
<text x="65.7" y="148.3">1</text>
<text x="71.6" y="149.4">I1</text>
<text x="79.3" y="149.4">O1</text>
<text x="86.8" y="148.3">16</text>
<text x="65.7" y="150.8">2</text>
<text x="65.7" y="153.4">3</text>
<text x="65.7" y="155.9">4</text>
<text x="71.6" y="152">I2</text>
<text x="71.6" y="154.5">I3</text>
<text x="79.3" y="152">O2</text>
<text x="79.3" y="154.5">O3</text>
<text x="86.8" y="150.8">15</text>
<text x="86.8" y="153.4">14</text>
<text x="86.8" y="155.9">13</text>
<text x="134.3" y="153.4">1</text>
<text x="134.3" y="155.9">3</text>
<text x="145.2" y="153.4">2</text>
<text x="145.2" y="155.9">4</text>
<text x="65.7" y="158.5">5</text>
<text x="65.7" y="161">6</text>
<text x="71.6" y="157">I4</text>
<text x="71.6" y="159.6">I5</text>
<text x="79.3" y="157">O4</text>
<text x="79.3" y="159.6">O5</text>
<text x="86.8" y="158.5">12</text>
<text x="86.8" y="161">11</text>
<text x="134.3" y="158.5">5</text>
<text x="134.3" y="161">7</text>
<text x="145.2" y="158.5">6</text>
<text x="145.2" y="161">8</text>
<text x="65.7" y="163.5">7</text>
<text x="65.7" y="166.1">8</text>
<text x="71.6" y="162.1">I6</text>
<text x="71.6" y="164.7">I7</text>
<text x="71.6" y="167.2">GND CD+</text>
<text x="79.3" y="162.1">O6</text>
<text x="79.3" y="164.7">O7</text>
<text x="86.8" y="163.5">10</text>
<text x="86.8" y="166.1">9</text>
<text x="134.3" y="163.5">9</text>
<text x="145.2" y="163.5">10</text>
</g>
<g font-size="2">
<text x="47.7" y="29.9">MCU_M12/2.4A</text>
<text x="47.9" y="27.4">MCU_M11/2.4A</text>
<text x="93.4" y="27.4">M11</text>
<text x="93.4" y="29.9">M12</text>
<text x="125.5" y="29.9">M12</text>
<text x="125.6" y="27.4">M11</text>
<text x="151.8" y="27.4">M11</text>
<text x="151.8" y="29.9">M12</text>
<text x="47.7" y="32.5">MCU_M13/2.4A</text>
<text x="47.7" y="35">MCU_M14/2.4A</text>
<text x="93.4" y="32.5">M13</text>
<text x="93.4" y="35">M14</text>
<text x="121" y="32.5">VCC/1.4A</text>
<text x="125.5" y="35">M13</text>
<text x="151.8" y="32.5">VCC/1.4A</text>
<text x="151.8" y="35">M13</text>
<text x="47.7" y="37.6">MCU_M21/2.4A</text>
<text x="47.7" y="40.1">MCU_M22/2.4A</text>
<text x="93.4" y="37.6">M21</text>
<text x="93.4" y="40.1">M22</text>
<text x="125.5" y="37.6">M14</text>
<text x="151.8" y="37.6">M14</text>
<text x="47.7" y="42.6">MCU_M23/2.4A</text>
<text x="93.4" y="42.6">M23</text>
<text x="125.5" y="52.8">M21</text>
<text x="151.8" y="52.8">M21</text>
<text x="121" y="57.9">VCC/1.4A</text>
<text x="125.5" y="55.3">M22</text>
<text x="151.8" y="57.9">VCC/1.4A</text>
<text x="151.8" y="55.3">M22</text>
<text x="125.5" y="60.4">M23</text>
<text x="125.5" y="63">M24</text>
<text x="151.8" y="60.4">M23</text>
<text x="151.8" y="63">M24</text>
<text x="47.7" y="68">MCU_M24/2.4A</text>
<text x="47.7" y="70.6">MCU_M31/2.4B</text>
<text x="93.4" y="70.6">M31</text>
<text x="93.4" y="68">M24</text>
<text x="47.7" y="73.1">MCU_M32/2.4B</text>
<text x="47.7" y="75.7">MCU_M33/2.4B</text>
<text x="93.4" y="73.1">M32</text>
<text x="93.4" y="75.7">M33</text>
<text x="47.7" y="78.2">MCU_M34/2.4B</text>
<text x="47.7" y="80.7">MCU_M41/2.4B</text>
<text x="47.7" y="83.3">MCU_M42/2.4B</text>
<text x="93.4" y="78.2">M34</text>
<text x="93.4" y="80.7">M41</text>
<text x="93.4" y="83.3">M42</text>
<text x="121" y="83.3">VCC/1.4A</text>
<text x="125.5" y="80.7">M32</text>
<text x="125.5" y="78.2">M31</text>
<text x="151.8" y="83.3">VCC/1.4A</text>
<text x="151.8" y="80.7">M32</text>
<text x="151.8" y="78.2">M31</text>
<text x="125.5" y="85.8">M33</text>
<text x="125.5" y="88.4">M34</text>
<text x="151.8" y="85.8">M33</text>
<text x="151.8" y="88.4">M34</text>
<text x="125.5" y="103.6">M41</text>
<text x="125.5" y="106.1">M42</text>
<text x="151.8" y="103.6">M41</text>
<text x="151.8" y="106.1">M42</text>
<text x="47.6" y="113.7">MCU_M51/2.4C</text>
<text x="47.7" y="108.7">MCU_M43/2.4B</text>
<text x="47.7" y="111.2">MCU_M44/2.4B</text>
<text x="93.4" y="108.7">M43</text>
<text x="93.4" y="111.2">M44</text>
<text x="93.4" y="113.7">M51</text>
<text x="121" y="108.7">VCC/1.4A</text>
<text x="125.5" y="111.2">M43</text>
<text x="125.5" y="113.7">M44</text>
<text x="151.8" y="108.7">VCC/1.4A</text>
<text x="151.8" y="111.2">M43</text>
<text x="151.8" y="113.7">M44</text>
<text x="47.6" y="116.3">MCU_M52/2.4C</text>
<text x="47.6" y="118.8">MCU_M53/2.4C</text>
<text x="93.4" y="116.3">M52</text>
<text x="93.4" y="118.8">M53</text>
<text x="47.6" y="121.4">MCU_M54/2.4C</text>
<text x="47.7" y="123.9">MCU_M61/2.4A</text>
<text x="93.4" y="121.4">M54</text>
<text x="93.4" y="123.9">M61</text>
<text x="125.5" y="129">M51</text>
<text x="125.5" y="131.5">M52</text>
<text x="151.8" y="129">M51</text>
<text x="151.8" y="131.5">M52</text>
<text x="121" y="134.1">VCC/1.4A</text>
<text x="125.5" y="136.6">M53</text>
<text x="151.8" y="134.1">VCC/1.4A</text>
<text x="151.8" y="136.6">M53</text>
<text x="125.5" y="139.1">M54</text>
<text x="151.8" y="139.1">M54</text>
<text x="47.7" y="149.3">MCU_M62/2.4B</text>
<text x="93.4" y="149.3">M62</text>
<text x="47.7" y="154.4">MCU_M64/2.4B</text>
<text x="47.7" y="151.8">MCU_M63/2.4B</text>
<text x="93.4" y="151.8">M63</text>
<text x="93.4" y="154.4">M64</text>
<text x="125.5" y="154.4">M61</text>
<text x="151.8" y="154.4">M61</text>
<text x="56.1" y="162">N$26</text>
<text x="56.1" y="159.5">N$27</text>
<text x="56.1" y="156.9">N$28</text>
<text x="93.4" y="156.9">N$32</text>
<text x="93.4" y="159.5">N$33</text>
<text x="93.4" y="162">N$34</text>
<text x="121" y="159.5">VCC/1.4A</text>
<text x="125.5" y="156.9">M62</text>
<text x="125.5" y="162">M63</text>
<text x="151.8" y="159.5">VCC/1.4A</text>
<text x="151.8" y="156.9">M62</text>
<text x="151.8" y="162">M63</text>
<text x="56.1" y="164.5">N$25</text>
<text x="93.4" y="164.5">N$37</text>
<text x="125.5" y="164.5">M64</text>
<text x="151.8" y="164.5">M64</text>
</g>
</svg>
